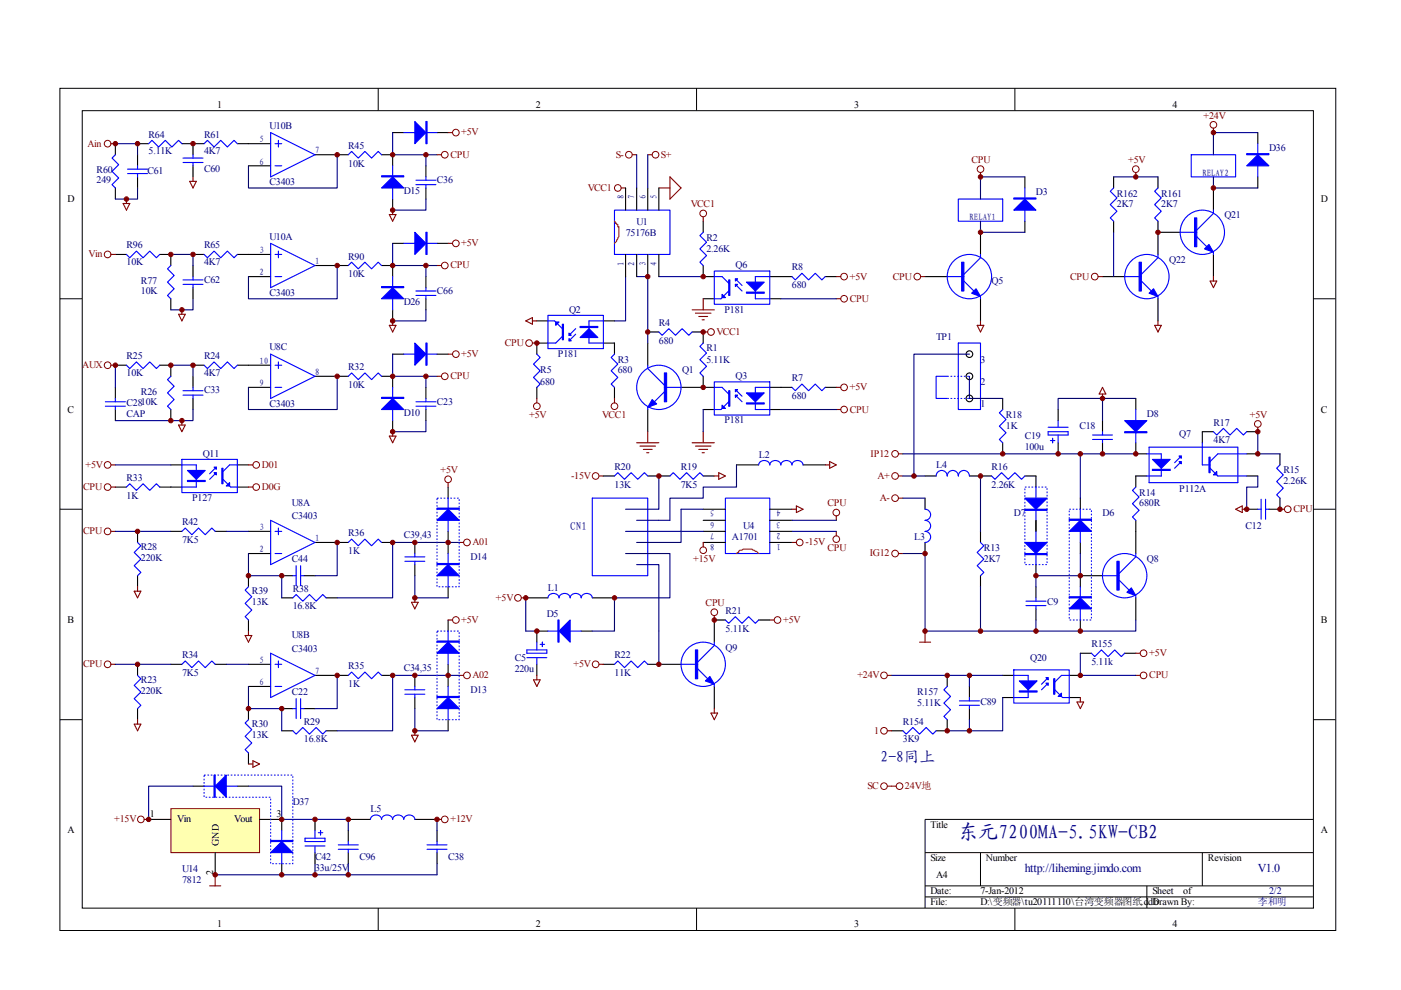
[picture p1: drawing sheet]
<svg xmlns="http://www.w3.org/2000/svg" width="297mm" height="210mm" viewBox="0 0 297 210" stroke-linecap="round" stroke-linejoin="round" font-family="sans-serif">
<g fill="none" stroke="#000" stroke-width=".21">
<path d="M12.7 18.7h270.5v178.6h-270.5zM80.2 18.7v4.7M147.7 18.7v4.7M215.2 18.7v4.7M17.4 23.5h261.1v169h-261.1zM12.7 63.3h4.7M278.4 63.3h4.7M12.7 108h4.7M278.4 108h4.7M12.7 152.6h4.7M278.4 152.6h4.7M278.4 173.7h-82.3v18.8"/>
<path d="M80.2 192.5v4.7M147.7 192.5v4.7M196.1 180.8h82.3M196.1 187.8h82.3M196.1 190.2h82.3M207.9 180.8v7M215.2 192.5v4.7M243.2 187.8v4.7M254.9 180.8v7"/>
</g>
<g fill="none" stroke="#000" stroke-width=".23">
<path d="M24.5 30.5v2.3M24.5 39.9v2.3M29.2 30.5h2.3M29.2 32.8v2.4M29.2 37.5v2.4M38.6 30.5h4.7M40.9 30.5v2.3M40.9 35.2v2.3M50.3 30.5h7.1M52.7 35.2h4.7M66.8 32.8h7M80.9 32.8h2.3v2.4"/>
<path d="M83.2 28.1h2.4M90.3 35.2v2.3M90.3 39.9v2.3M92.7 28.1h2.3M24.5 53.9h2.3M33.9 53.9h2.3v2.4M40.9 53.9h2.4M40.9 56.3v2.3M50.3 53.9h7.1M52.7 58.6h4.7M66.8 56.3h7M80.9 56.3h2.3v2.3"/>
<path d="M83.2 42.2v2.4M83.2 51.6h2.4M90.3 58.6v2.4M92.7 51.6h2.3M24.5 77.4h2.3M33.9 77.4h2.3v2.4M36.2 63.3v2.4M40.9 61v2.3M40.9 79.8v2.3M40.9 77.4h2.4M50.3 77.4h7.1M66.8 79.8h7"/>
<path d="M80.9 79.8h2.3v2.3M83.2 65.7v2.3M83.2 75.1h2.4M90.3 63.3v2.4M92.7 75.1h2.3M36.2 86.8v2.4M36.2 98.6h2.4M40.9 84.5v2.3M50.3 98.6h2.4M52.7 82.1h4.7M83.2 89.2v2.3M90.3 82.1v2.4"/>
<path d="M90.3 86.8v2.4M24.5 103.3h2.3M29.2 112.7v2.3M33.9 103.3h4.7M36.2 112.7h2.4M45.6 112.7h2.4M50.3 103.3h2.4M52.7 117.4h4.7M52.7 112.7h4.7M66.8 115h7M80.9 115h2.3M88 115v2.4"/>
<path d="M88 119.7v2.4M95 103.3v2.3M95 112.7v4.7M29.2 122.1v2.3M52.7 122.1v2.3M52.7 131.5v2.3M59.7 126.8h2.4M59.7 122.1h2.4M64.4 122.1h2.4M69.1 126.8h2.4M95 124.4v2.4M95 131.5v2.3"/>
<path d="M29.2 140.9v2.3M29.2 150.2v2.4M36.2 140.9h2.4M45.6 140.9h2.4M52.7 145.5h4.7M52.7 140.9h4.7M52.7 150.2v2.4M52.7 159.6v2.4M59.7 154.9h2.4M59.7 150.2h2.4M64.4 150.2h2.4M66.8 143.2h7"/>
<path d="M69.1 154.9h2.4M80.9 143.2h2.3M88 143.2v2.3M88 147.9v2.3M95 140.9v4.6M95 152.6v2.3"/>
</g>
<g fill="none" stroke="#00f" stroke-width=".23">
<path d="M24.5 32.8l-.7 .7 1.4 1.4-1.4 1.4 1.4 1.4-1.4 1.5 .7 .7M27 36.8h4.3M27 35.9h4.3M29.2 35.2v.7M29.2 36.8v.7M31.5 30.5l.7-.7 1.4 1.4 1.4-1.4 1.4 1.4 1.5-1.4 .7 .7M38.8 34.5h4.2M38.8 33.5h4.2M40.9 32.8v.7M40.9 34.5v.7M43.3 30.5l.7-.7 1.4 1.4 1.4-1.4 1.4 1.4 1.4-1.4 .7 .7M57.4 28.1l9.4 4.7-9.4 4.7z"/>
<path d="M58.3 35.2h1.4M58.3 30.5h1.4M59 29.8v1.4M73.8 32.8l.7-.7 1.5 1.4 1.4-1.4 1.4 1.4 1.4-1.4 .7 .7M83.2 35.2v7M85.6 28.1h7.1M88.2 39.2h4.2M88.2 38.2h4.2M90.3 37.5v.7M90.3 39.2v.7M26.8 53.9l.7 .8 1.4-1.5 1.4 1.5 1.4-1.5 1.5 1.5 .7-.8M36.2 56.3l-.7 .7 1.4 1.4-1.4 1.4 1.4 1.4-1.4 1.4 .7 .7"/>
<path d="M38.8 59.3h4.2M40.9 58.6v.7M43.3 53.9l.7 .8 1.4-1.5 1.4 1.5 1.4-1.5 1.4 1.5 .7-.8M57.4 51.6l9.4 4.7-9.4 4.7zM58.3 58.6h1.4M58.3 53.9h1.4M59 53.2v1.5M73.8 56.3l.7-.7 1.5 1.4 1.4-1.4 1.4 1.4 1.4-1.4 .7 .7M83.2 58.6v7.1M85.6 51.6h7.1M26.8 77.4l.7 .7 1.4-1.4 1.4 1.4 1.4-1.4 1.5 1.4 .7-.7M36.2 79.8l-.7 .7 1.4 1.4-1.4 1.4 1.4 1.4-1.4 1.4 .7 .7"/>
<path d="M38.8 60.3h4.2M40.9 60.3v.7M43.3 77.4l.7 .7 1.4-1.4 1.4 1.4 1.4-1.4 1.4 1.4 .7-.7M57.4 75.1l9.4 4.7-9.4 4.7zM58.3 77.4h1.4M59 76.7v1.4M73.8 79.8l.7-.7 1.5 1.4 1.4-1.4 1.4 1.4 1.4-1.4 .7 .7M85.6 75.1h7.1M88.2 62.6h4.2M88.2 61.7h4.2M90.3 61v.7M90.3 62.6v.7"/>
<path d="M38.6 97.4h11.7v7h-11.7zM38.6 98.6h3v4.7h-3M38.8 83.8h4.2M38.8 82.8h4.2M40.9 82.1v.7M40.9 83.8v.7M45.9 99l-1.5 1.4M50.3 98.6h-1.6l-1.4 1.4M58.3 82.1h1.4M83.2 82.1v7.1M88.2 86.1h4.2M88.2 85.2h4.2"/>
<path d="M90.3 84.5v.7M90.3 86.1v.7M26.8 103.3l.7-.7 1.4 1.4 1.4-1.4 1.4 1.4 1.5-1.4 .7 .7M29.2 115l.7 .7-1.4 1.4 1.4 1.4-1.4 1.4 1.4 1.5-.7 .7M38.6 112.7l.7-.7 1.4 1.4 1.4-1.4 1.4 1.4 1.4-1.4 .7 .7M45.9 100.2l-1.5 1.4M47.3 101.6l1.6 1.7h1.4M57.4 110.3l9.4 4.7-9.4 4.7zM58.3 117.4h1.4M58.3 112.7h1.4M59 112v1.4M62.8 119.9v4.3"/>
<path d="M63.7 119.9v4.3M73.8 115l.7-.7 1.5 1.4 1.4-1.4 1.4 1.4 1.4-1.4 .7 .7M85.8 118.1h4.3M85.8 119h4.3M88 117.4v.7M88 119v.7M95 105.6v7.1M95 117.4v7M52.7 124.4l-.7 .7 1.4 1.4-1.4 1.4 1.4 1.4-1.4 1.5 .7 .7M57.4 138.5l9.4 4.7-9.4 4.7zM62.1 126.8l.7-.7 1.4 1.4 1.4-1.4 1.4 1.4 1.4-1.4 .7 .7M62.1 122.1h.7"/>
<path d="M63.7 122.1h.7M95 133.8v7.1M29.2 143.2l.7 .7-1.4 1.4 1.4 1.4-1.4 1.4 1.4 1.4-.7 .7M38.6 140.9l.7-.8 1.4 1.5 1.4-1.5 1.4 1.5 1.4-1.5 .7 .8M52.7 152.6l-.7 .7 1.4 1.4-1.4 1.4 1.4 1.4-1.4 1.4 .7 .7M58.3 145.5h1.4M58.3 140.9h1.4M59 140.1v1.5M62.1 154.9l.7 .7 1.4-1.4 1.4 1.4 1.4-1.4 1.4 1.4 .7-.7M62.1 150.2h.7M62.8 148.1v4.3M63.7 148.1v4.3"/>
<path d="M63.7 150.2h.7M73.8 143.2l.7-.7 1.5 1.4 1.4-1.4 1.4 1.4 1.4-1.4 .7 .7M85.8 146.3h4.3M85.8 147.2h4.3M88 145.5v.8M88 147.2v.7M95 145.5v7.1"/>
</g>
<g fill="none" stroke="#000080" stroke-width=".23">
<path d="M24.5 30.5h4.7v2.3M29.2 39.9v2.3h-4.7M71.5 32.8v7.1h-18.8v-4.7M83.2 28.1v4.7h9.5M90.3 32.8v2.4M36.2 53.9h4.7v2.4M71.5 56.3v7h-18.8v-4.7M83.2 51.6v4.7h9.5M90.3 42.2v2.4h-7.1M90.3 56.3v2.3M36.2 77.4h4.7v2.4M40.9 63.3v2.4h-4.7"/>
<path d="M71.5 79.8v7h-18.8v-4.7M83.2 75.1v4.7h9.5M90.3 65.7v2.3h-7.1M90.3 79.8v2.3M24.5 98.6h11.7M40.9 86.8v2.4h-4.7M90.3 89.2v2.3h-7.1M24.5 112.7h11.7M48 112.7h4.7M52.7 117.4v4.7h7v4.7M71.5 115v7.1h-4.7M97.4 115h-14.2v11.8h-11.7"/>
<path d="M88 122.1v4.7h7M24.5 140.9h11.7M48 140.9h4.7M52.7 145.5v4.7h7v4.7M71.5 143.2v7h-4.7M88 150.2v4.7h7M97.4 143.2h-14.2v11.7h-11.7"/>
</g>
<g fill="none" stroke="#800000" stroke-width=".21">
<circle cx="22.8" cy="30.5" r=".7"/>
<circle cx="94.3" cy="32.8" r=".71"/>
<circle cx="96.7" cy="28.1" r=".7"/>
<circle cx="22.8" cy="53.9" r=".7"/>
<circle cx="94.3" cy="56.3" r=".71"/>
<circle cx="96.7" cy="51.6" r=".71"/>
<circle cx="22.8" cy="77.4" r=".7"/>
<circle cx="94.3" cy="79.8" r=".71"/>
<circle cx="96.7" cy="75.1" r=".7"/>
<circle cx="22.8" cy="98.6" r=".71"/>
<circle cx="54.3" cy="98.6" r=".71"/>
<circle cx="22.8" cy="112.7" r=".71"/>
<circle cx="22.8" cy="103.3" r=".7"/>
<circle cx="54.3" cy="103.3" r=".7"/>
<circle cx="95" cy="101.6" r=".71"/>
<circle cx="99" cy="115" r=".71"/>
<circle cx="96.7" cy="131.5" r=".7"/>
<circle cx="22.8" cy="140.8" r=".71"/>
<circle cx="99" cy="143.2" r=".71"/>
</g>
<g fill="none" stroke="#800000" stroke-width=".23">
<path d="M23.5 30.5h1M40.2 38.4h1.4l-.7 1.5zM40.9 37.5v.9M92.7 32.8h.9M95 28.1h.9M23.5 53.9h1M26.1 43.1h1.4l-.7 1.5zM26.8 42.2v.9M82.5 45.5h1.5l-.8 1.4zM83.2 44.6v.9M92.7 56.3h.9M95 51.6h.9"/>
<path d="M23.5 77.4h1M37.9 66.6h1.4l-.7 1.4zM38.6 65.7v.9M82.5 69h1.5l-.8 1.4zM83.2 68v1M92.7 79.8h.9M95 75.1h.9M23.5 98.6h1M37.9 90.1h1.4l-.7 1.4zM38.6 89.2v.9M52.7 98.6h.9M82.5 92.5h1.5l-.8 1.4z"/>
<path d="M83.2 91.5v1M23.5 103.3h1M23.5 112.7h1M52.7 103.3h.9M95 102.3v1M97.4 115h.9M28.5 125.3h1.4l-.7 1.5zM29.2 124.4v.9M52 134.7h1.4l-.7 1.5zM52.7 133.8v.9M87.2 127.7h1.5l-.7 1.4zM88 126.8v.9"/>
<path d="M95 131.5h.9M23.5 140.9h1M28.5 153.5h1.4l-.7 1.4zM29.2 152.6v.9M87.2 155.9h1.5l-.7 1.4zM88 154.9v1M97.4 143.2h.9M52.7 162h.9M53.6 161.3l1.4 .7-1.4 .7z"/>
</g>
<g fill="#800000" stroke="#800000" stroke-width=".21">
<circle cx="24.5" cy="30.5" r=".47"/>
<circle cx="29.2" cy="30.5" r=".47"/>
<circle cx="36.2" cy="53.9" r=".47"/>
<circle cx="40.9" cy="53.9" r=".47"/>
<circle cx="83.2" cy="32.8" r=".47"/>
<circle cx="83.2" cy="56.3" r=".47"/>
<circle cx="90.3" cy="56.3" r=".47"/>
<circle cx="90.3" cy="32.8" r=".47"/>
<circle cx="40.9" cy="30.5" r=".47"/>
<circle cx="71.5" cy="32.8" r=".47"/>
<circle cx="71.5" cy="56.3" r=".47"/>
<circle cx="36.2" cy="77.4" r=".47"/>
<circle cx="40.9" cy="77.4" r=".47"/>
<circle cx="83.2" cy="79.8" r=".47"/>
<circle cx="90.3" cy="79.8" r=".47"/>
<circle cx="71.5" cy="79.8" r=".47"/>
<circle cx="29.2" cy="112.7" r=".47"/>
<circle cx="52.7" cy="122.1" r=".47"/>
<circle cx="59.7" cy="122.1" r=".47"/>
<circle cx="59.7" cy="150.2" r=".47"/>
<circle cx="52.7" cy="150.2" r=".47"/>
<circle cx="29.2" cy="140.8" r=".47"/>
<circle cx="71.5" cy="115" r=".47"/>
<circle cx="71.5" cy="143.2" r=".47"/>
<circle cx="83.2" cy="115" r=".47"/>
<circle cx="88" cy="115" r=".47"/>
<circle cx="83.2" cy="143.2" r=".47"/>
<circle cx="88" cy="143.2" r=".47"/>
<circle cx="95" cy="115" r=".47"/>
<circle cx="95" cy="143.2" r=".47"/>
</g>
<g fill="#00f" stroke="#00f" stroke-width=".23">
<path d="M88 25.8l2.3 2.3-2.3 2.4z"/>
<path d="M83.2 37.5l2.4 2.4h-4.7z"/>
<path d="M83.2 61l2.4 2.3h-4.7z"/>
<path d="M88 49.3l2.3 2.3-2.3 2.3z"/>
<path d="M83.2 84.5l2.4 2.3h-4.7z"/>
<path d="M88 72.7l2.3 2.4-2.3 2.3z"/>
<path d="M39.7 99.7h3.8l-1.9 1.9z"/>
<path d="M45.4 99h.5v.5z"/>
<path d="M45.4 100.2h.5v.5z"/>
<path d="M48.7 102.3v.7h-.7z"/>
<path d="M92.7 110.3l2.3-2.3 2.4 2.3z"/>
<path d="M92.7 122.1l2.3-2.4 2.4 2.4z"/>
<path d="M92.7 138.5l2.3-2.3 2.4 2.3z"/>
<path d="M95 147.9l2.4 2.3h-4.7z"/>
<path d="M90.3 25.8h.2v4.7h-.2z" fill-rule="evenodd"/>
<path d="M80.9 37.3h4.7v.2h-4.7z" fill-rule="evenodd"/>
<path d="M80.9 60.8h4.7v.2h-4.7z" fill-rule="evenodd"/>
<path d="M90.3 49.3h.2v4.6h-.2z" fill-rule="evenodd"/>
<path d="M80.9 84.2h4.7v.3h-4.7z" fill-rule="evenodd"/>
<path d="M90.3 72.7h.2v4.7h-.2z" fill-rule="evenodd"/>
<path d="M39.7 101.9h3.8v.2h-3.8z" fill-rule="evenodd"/>
<path d="M47 99.3h.3v3.3h-.3z" fill-rule="evenodd"/>
<path d="M92.7 107.7h4.7v.3h-4.7z" fill-rule="evenodd"/>
<path d="M92.7 119.5h4.7v.2h-4.7z" fill-rule="evenodd"/>
<path d="M92.7 135.9h4.7v.3h-4.7z" fill-rule="evenodd"/>
<path d="M92.7 147.7h4.7v.2h-4.7z" fill-rule="evenodd"/>
</g>
<path d="M92.7 105.6h4.7v18.8h-4.7v-18.8M92.7 133.8h4.7v18.8h-4.7v-18.8" fill="none" stroke="#00f" stroke-width=".21" stroke-dasharray=".4 .4 .4 .4 .4 .4 .4 .4" stroke-linecap="butt"/>
<path d="M36.3 171.5h18.7v9.3h-18.7z" fill="#ffffb0"/>
<g fill="none" stroke="#800000" stroke-width=".21">
<path d="M36.2 171.5h18.8v9.3h-18.8z"/>
<circle cx="131" cy="39.9" r=".71"/>
<circle cx="133.3" cy="32.8" r=".71"/>
<circle cx="139" cy="32.8" r=".71"/>
<circle cx="207.9" cy="35.9" r=".71"/>
<circle cx="240.8" cy="35.9" r=".71"/>
<circle cx="257.3" cy="26.5" r=".7"/>
<circle cx="149.1" cy="45.3" r=".71"/>
<circle cx="179" cy="58.6" r=".71"/>
<circle cx="194.5" cy="58.6" r=".71"/>
<circle cx="232.1" cy="58.6" r=".71"/>
<circle cx="112.2" cy="72.7" r=".71"/>
<circle cx="150.7" cy="70.4" r=".71"/>
<circle cx="179" cy="63.3" r=".71"/>
<circle cx="113.8" cy="86.1" r=".71"/>
<circle cx="130.3" cy="86.1" r=".7"/>
<circle cx="179" cy="82.1" r=".71"/>
<circle cx="179" cy="86.8" r=".71"/>
<circle cx="189.8" cy="96.2" r=".71"/>
<circle cx="266.7" cy="89.9" r=".71"/>
<circle cx="126.3" cy="100.9" r=".71"/>
<circle cx="149.1" cy="116.7" r=".71"/>
<circle cx="169.6" cy="115" r=".71"/>
<circle cx="177.3" cy="108.7" r=".7"/>
<circle cx="177.3" cy="114.3" r=".7"/>
<circle cx="189.8" cy="100.9" r=".71"/>
<circle cx="189.8" cy="105.6" r=".71"/>
<circle cx="189.8" cy="117.4" r=".71"/>
<circle cx="273" cy="108" r=".71"/>
<circle cx="109.8" cy="126.8" r=".71"/>
<circle cx="151.4" cy="129.8" r=".71"/>
<circle cx="164.9" cy="131.5" r=".7"/>
<circle cx="242.5" cy="138.5" r=".7"/>
<circle cx="126.3" cy="140.8" r=".71"/>
<circle cx="187.4" cy="143.2" r=".71"/>
<circle cx="187.4" cy="154.9" r=".7"/>
<circle cx="242.5" cy="143.2" r=".71"/>
<circle cx="29.9" cy="173.7" r=".71"/>
<circle cx="94.3" cy="173.7" r=".71"/>
<circle cx="187.4" cy="166.7" r=".7"/>
<circle cx="190.7" cy="166.7" r=".71"/>
</g>
<g fill="none" stroke="#000" stroke-width=".23">
<path d="M132.6 39.9v4.7M135 39.9v4.7M137.3 39.9v4.7M139.7 39.9v4.7M217.3 37.5v2.4M236.1 37.5v2.4M245.5 37.5v2.4M257.3 39.9v4.7M266.7 28.1v2.4M266.7 37.5v2.4M132.6 53.9v4.7M135 53.9v4.7"/>
<path d="M137.3 53.9v4.7M139.7 53.9v4.7M149.1 56.3v2.3h2.3M149.1 46.9v2.4M163.2 58.6h4.7M175 58.6h2.3M196.1 58.6h4.7M207.9 49.3v4.6M217.3 46.9v2.4M233.8 58.6h4.7M236.1 46.9v2.4M245.5 46.9v7"/>
<path d="M245.5 49.3h4.7M257.3 53.9v4.7M113.8 68h2.4M116.2 72.7h-2.4v2.4M127.9 72.7h2.4v2.4M127.9 68h2.4M137.3 72.7v4.7M137.3 70.4h2.4M146.7 70.4h2.4v2.3M149.1 63.3h2.3M149.1 79.8v2.3M163.2 63.3h2.4"/>
<path d="M207.9 63.3v4.7M245.5 63.3v4.7M24.5 82.1v2.4M24.5 86.8v2.4M113.8 82.1v2.4M130.3 82.1v2.4M137.3 86.8v4.7M144.4 82.1h7M149.1 86.8h2.3M156.2 98.6h4.7M163.2 82.1h4.7M163.2 86.8h2.4"/>
<path d="M170.3 98.6h4.7M175 82.1h2.3M212.6 84.5v2.3M212.6 93.9v2.3M224.3 86.8v2.4M224.3 93.9v2.3M233.8 89.2v2.3M233.8 93.9v2.3M240.8 93.9v2.3h2.4M240.8 84.5v2.3M257.3 91.5h-2.4v2.4M264.3 96.2h2.4"/>
<path d="M264.3 91.5h2.4M271.4 96.2v2.4M127.9 100.9h2.4M137.3 100.9h4.7M149.1 115h4.7M149.1 112.7h4.7M149.1 110.3h4.7M149.1 108h4.7M149.1 100.9h2.3M163.2 115h4.7M163.2 112.7h4.7M163.2 110.3h4.7"/>
<path d="M163.2 108h4.7M196.1 100.9h2.4M196.1 105.6v2.4M196.1 115v2.4M205.5 100.9h4.7M207.9 112.7v2.3M217.3 100.9h2.3v2.4M219.6 110.3v2.4M219.6 119.7v2.4M229 105.6v2.4M229 115v2.4M240.8 110.3v7.1"/>
<path d="M243.2 100.9h-2.4v2.4M264.3 108h2.4M264.3 100.9h2.4M271.4 105.6v2.4h-2.4M111.5 126.8h4.7M116.2 133.8h-2.4v2.4M123.2 133.8h2.4M125.6 126.8h4.7M153.8 131.5h-2.4v4.7M160.9 131.5h2.3M207.9 122.1v2.3M219.6 124.4v2.4"/>
<path d="M219.6 129.1v2.4M229 131.5v2.3M229 138.5h2.4M233.8 122.1h-4.8v2.3M238.5 138.5h2.3M240.8 126.8v4.7M113.8 140.9v2.3M127.9 140.9h2.4M137.3 140.9h7.1M151.4 145.5v4.7M189.1 154.9h2.3M200.8 143.2v2.3"/>
<path d="M200.8 152.6v2.3h-2.3M205.5 145.5v2.4M205.5 150.2v2.4M212.6 143.2h2.3M212.6 147.9h2.3M226.7 143.2h2.3M226.7 147.9h2.3M31.5 173.7h4.7M40.9 166.7h2.4M50.3 166.7h2.4M55 173.7h4.7v2.4M66.8 173.7v2.4"/>
<path d="M73.8 173.7h4.7M73.8 176.1v2.3M88 173.7h4.7M92.7 176.1v2.3M45.6 180.8v4.7M59.7 183.1v2.4M66.8 180.8v2.3M73.8 180.8v2.3M92.7 180.8v2.3"/>
<circle cx="205.5" cy="79.8" r=".71"/>
<circle cx="205.5" cy="75.1" r=".7"/>
<circle cx="205.5" cy="84.5" r=".7"/>
</g>
<g fill="none" stroke="#800000" stroke-width=".23">
<path d="M131.7 39.9h.9M134 32.8h1M137.3 32.8h1M139.7 39.9h2.3M142 37.5l2.4 2.4-2.4 2.3zM207.9 36.6v.9M240.8 36.6v.9M257.3 27.2v.9M149.1 46v.9M177.3 58.6h1M195.2 58.6h.9M232.8 58.6h1"/>
<path d="M256.6 59.6h1.4l-.7 1.4zM257.3 58.6v1M111.5 68l1.4-.7v1.4zM112.9 68h.9M112.9 72.7h.9M146.7 65.7h4.7M147.4 66.4h3.3M148.2 67.1h1.8M148.9 67.8h.4M149.1 63.3v2.4M149.1 70.4h.9M177.3 63.3h1"/>
<path d="M207.2 69h1.4l-.7 1.4zM207.9 68v1M244.8 69h1.4l-.7 1.4zM245.5 68v1M113.8 84.5v.9M130.3 84.5v.9M135 93.9h4.7M135.7 94.6h3.3M136.4 95.3h1.9M137.1 96h.5M137.3 91.5v2.4M146.7 93.9h4.7"/>
<path d="M147.4 94.6h3.3M148.2 95.3h1.8M148.9 96h.4M149.1 91.5v2.4M175 98.6h.9M175.9 97.9l1.4 .7-1.4 .7zM177.3 82.1h1M177.3 86.8h1M190.5 96.2h.9M233.8 82.1l.7 1.4h-1.5zM233.8 83.5v1M266.7 90.6v.9"/>
<path d="M127 100.9h.9M149.1 115v1M151.4 100.9h1M152.4 100.2l1.4 .7-1.4 .7zM167.9 108h.9M167.9 115h.9M168.8 107.3l1.5 .7-1.5 .7zM177.3 109.4v.9M177.3 112.7v.9M190.5 100.9h.9M190.5 105.6h.9M190.5 117.4h.9"/>
<path d="M262 108l1.4-.7v1.4zM263.4 108h.9M271.4 108h.9M110.5 126.8h1M151.4 130.5v1M163.2 131.5h.9M195 136.2h2.3M196.1 133.8v2.4M240.8 138.5h.9M113.1 144.1h1.4l-.7 1.4zM113.8 143.2v.9M127 140.9h.9"/>
<path d="M150.7 151.2h1.5l-.8 1.4zM151.4 150.2v1M188.1 143.2h1M188.1 154.9h1M228.3 148.8h1.5l-.8 1.4zM229 147.9v.9M240.8 143.2h.9M30.6 173.7h.9M92.7 173.7h.9M188.1 166.7h1.9M44.4 187.8h2.4M45.6 185.5v2.3"/>
</g>
<g fill="none" stroke="#00f" stroke-width=".23">
<path d="M217.3 39.9v7M236.1 39.9l-.7 .7 1.4 1.4-1.4 1.4 1.4 1.4-1.4 1.4 .7 .7M245.5 39.9l-.7 .7 1.4 1.4-1.4 1.4 1.4 1.4-1.4 1.4 .7 .7M252.6 32.8h9.4v4.7h-9.4zM266.7 30.5v7M130.3 44.6h11.7v9.3h-11.7zM149.1 49.3l-.7 .7 1.4 1.4-1.4 1.4 1.4 1.4-1.4 1.4 .7 .7M151.4 57.5h11.8v7h-11.8zM151.4 58.6h1.7l1.4 1.5M155.9 59.1l1.4 1.4M163.2 58.6h-3.1v4.7h3.1M167.9 58.6l.7 .7 1.4-1.4 1.4 1.4 1.4-1.4 1.5 1.4 .7-.7"/>
<path d="M200.8 58.6h3.6M203.2 42.2h9.4v4.7h-9.4zM204.4 59.6l2.1 2.1M207.9 53.9v.8l-3.5 3.5M238.5 58.6h3.5M242 59.6l2.1 2.1M245.5 53.9v.8l-3.5 3.5M250.2 49.3h3.5M253.7 50.2l2.2 2.1M257.3 44.6v.7l-3.6 3.5M257.3 53.5v.4M113.8 75.1l.7 .7-1.4 1.4 1.4 1.4-1.4 1.4 1.4 1.4-.7 .7"/>
<path d="M116.2 66.9h11.7v7h-11.7zM116.2 68h1.4l1.6 1.7M119.2 71.3l-1.4 1.4h-1.6M122.1 69.7l-1.5 1.4M122.1 70.9l-1.5 1.4M127.9 68h-3v4.7h3M130.3 75.1l-.7 .7 1.4 1.4-1.4 1.4 1.4 1.4-1.4 1.4 .7 .7M137.3 77.4v.7l3.6 3.6M139.7 70.4l.7 .7 1.4-1.4 1.4 1.4 1.4-1.4 1.4 1.4 .7-.7M149.1 72.7l-.7 .7 1.4 1.5-1.4 1.4 1.4 1.4-1.4 1.4 .7 .7M154.5 61.7l-1.6 1.6h-1.5M155.9 60.3l1.4 1.4"/>
<path d="M200.8 79.8h-2.3v4.7h2.3M203.2 72.7h4.7v14.1h-4.7zM207.9 62.9v.4M245.5 62.9v.4M22.3 85.2h4.3M22.3 86.1h4.3M24.5 84.5v.7M24.5 86.1v.7M137.3 86.4v.4M140.9 82.1h3.5M140.9 83.1l-2.2 2.1M151.4 81h11.8v7h-11.8z"/>
<path d="M151.4 82.1h1.7l1.4 1.4M154.5 85.2l-1.6 1.6h-1.5M155.9 83.8l1.4 1.4M155.9 82.6l1.4 1.4M160.9 98.6a1.21 1.21 0 0 1 1.1-1 1.21 1.21 0 0 1 1.2 1 1.2 1.2 0 0 1 1.2-1 1.2 1.2 0 0 1 1.2 1 1.21 1.21 0 0 1 1.1-1 1.21 1.21 0 0 1 1.2 1 1.2 1.2 0 0 1 1.2-1 1.2 1.2 0 0 1 1.2 1M163.2 82.1h-3.1v4.7h3.1M167.9 82.1l.7 .7 1.4-1.4 1.4 1.4 1.4-1.4 1.5 1.4 .7-.7M212.6 86.8l-.7 .7 1.4 1.4-1.4 1.5 1.4 1.4-1.4 1.4 .7 .7M222.2 91.5h4.3v.7h-4.3zM222.2 90.6h4.3M222.7 93.4h.9M223.2 92.9v1"/>
<path d="M224.3 89.2v1.4M224.3 92.2v1.7M231.6 93.2h4.3M231.6 92.2h4.3M233.8 91.5v.7M233.8 93.2v.7M240.8 86.8v7.1M243.2 96.2h3v4.7h-3M243.6 94.8h18.8v7.5h-18.8zM250.4 97.9l-1.4 1.4M250.4 96.7l-1.4 1.4M254.9 93.9v4.7h1.7"/>
<path d="M256.6 99.3l.9 .9M257.3 91.5l.7 .7 1.4-1.4 1.4 1.4 1.4-1.4 1.4 1.4 .7-.7M264.3 96.2h-6.1l-1.6 1.7M271.4 98.6l-.7 .7 1.4 1.4-1.4 1.4 1.4 1.4-1.4 1.4 .7 .7M125.6 105.6h11.7v16.5h-11.7zM130.3 100.9l.7-.7 1.4 1.4 1.4-1.4 1.4 1.4 1.4-1.4 .7 .7M142 100.9l.7-.7 1.5 1.4 1.4-1.4 1.4 1.4 1.4-1.4 .7 .7M153.8 105.6h9.4v11.8h-9.4zM196.1 108a1.17 1.17 0 0 1 1.2 1.1 1.17 1.17 0 0 1-1.2 1.2 1.17 1.17 0 0 1 1.2 1.2 1.17 1.17 0 0 1-1.2 1.2 1.17 1.17 0 0 1 1.2 1.1 1.17 1.17 0 0 1-1.2 1.2M198.5 100.9a1.17 1.17 0 0 1 1.2-1.2 1.17 1.17 0 0 1 1.1 1.2 1.18 1.18 0 0 1 1.2-1.2 1.18 1.18 0 0 1 1.2 1.2 1.17 1.17 0 0 1 1.2-1.2 1.17 1.17 0 0 1 1.1 1.2M207.9 115l.7 .7-1.4 1.4 1.4 1.4-1.4 1.4 1.4 1.5-.7 .7M210.2 100.9l.7 .7 1.5-1.4 1.4 1.4 1.4-1.4 1.4 1.4 .7-.7"/>
<path d="M219.6 103.3v7M219.6 112.7v7M229 108v7M240.8 117.4v.7l-3.5 3.5M240.8 103.3l-.7 .7 1.4 1.4-1.4 1.4 1.4 1.4-1.4 1.4 .7 .7M258 100.7l.2 .2h6.1M266.7 108h.7M267.4 105.9v4.2M268.3 108h.7M268.3 105.9v4.2M111.7 137.8h4.2v.7h-4.2zM111.7 139.4h4.2"/>
<path d="M113.8 136.2v1.6M113.8 139.4v1.5M114.5 136.6h1M115 136.2v.9M116.2 126.8a1.21 1.21 0 0 1 1.1-1 1.21 1.21 0 0 1 1.2 1 1.21 1.21 0 0 1 1.2-1 1.21 1.21 0 0 1 1.2 1 1.2 1.2 0 0 1 1.2-1 1.2 1.2 0 0 1 1.1 1 1.21 1.21 0 0 1 1.2-1 1.21 1.21 0 0 1 1.2 1M116.2 133.8h7M151.4 136.2v.7l-3.5 3.5M153.8 131.5l.7 .7 1.4-1.4 1.4 1.4 1.4-1.4 1.4 1.4 .8-.7M217.5 128.4h4.3M217.5 127.5h4.3M219.6 126.8v.7M219.6 128.4v.7"/>
<path d="M229 124.4v7.1M231.4 138.5l.7 .7 1.4-1.4 1.4 1.4 1.4-1.4 1.4 1.4 .8-.7M233.8 122.1h3.5M237.3 123l2.1 2.1M240.8 126.3v.5M130.3 140.9l.7-.8 1.4 1.5 1.4-1.5 1.4 1.5 1.4-1.5 .7 .8M144.4 140.9h3.5M147.9 141.8l2.1 2.1M151.4 145.1v.4M191.4 154.9l.7 .7 1.4-1.4 1.5 1.4 1.4-1.4 1.4 1.4 .7-.7M200.8 145.5l-.7 .8 1.4 1.4-1.4 1.4 1.4 1.4-1.4 1.4 .7 .7M203.4 148.6h4.3"/>
<path d="M203.4 149.5h4.3M205.5 147.9v.7M205.5 149.5v.7M214.9 142h11.8v7.1h-11.8zM214.9 143.2h3.1v4.7h-3.1M222.2 144.8l-1.4 1.5M222.2 143.7l-1.4 1.4M223.6 146.3l1.7 1.6h1.4M226.7 143.2h-1.6l-1.5 1.4M43.3 166.7h7M59.7 176.1v7M64.7 177.7h4.2v.7h-4.2z"/>
<path d="M64.7 179.4h4.2M66.8 176.1v1.6M66.8 179.4v1.4M67.5 176.5h.9M68 176.1v.9M71.7 179.1h4.3M73.8 178.4v.7M78.5 173.7a1.21 1.21 0 0 1 1.2-.9 1.21 1.21 0 0 1 1.2 .9 1.2 1.2 0 0 1 1.2-.9 1.2 1.2 0 0 1 1.1 .9 1.21 1.21 0 0 1 1.2-.9 1.21 1.21 0 0 1 1.2 .9 1.21 1.21 0 0 1 1.2-.9 1.21 1.21 0 0 1 1.2 .9M90.5 179.1h4.3M92.7 178.4v.7M71.7 180.1h4.3M73.8 180.1v.7"/>
<path d="M90.5 180.1h4.3M92.7 180.1v.7"/>
<circle cx="205.5" cy="58.6" r="4.7"/>
<circle cx="243.2" cy="58.6" r="4.7"/>
<circle cx="254.9" cy="49.2" r="4.7"/>
<circle cx="139.7" cy="82.1" r="4.7"/>
<circle cx="238.5" cy="122.1" r="4.7"/>
<circle cx="149.1" cy="140.8" r="4.7"/>
</g>
<g fill="#00f" stroke="#00f" stroke-width=".23">
<path d="M57.4 180.8l2.3-2.4 2.4 2.4z"/>
<path d="M45.6 166.7l2.4-2.4v4.7z"/>
<path d="M158.3 59.8h3.7l-1.9 1.9z"/>
<path d="M155.9 59.1h.5l-.5 .5z"/>
<path d="M155.9 60.3h.5l-.5 .5z"/>
<path d="M153.1 62.4l.7 .7h-.7z"/>
<path d="M158.3 83.3h3.7l-1.9 1.9z"/>
<path d="M155.9 82.6h.5l-.5 .5z"/>
<path d="M155.9 83.8h.5l-.5 .4z"/>
<path d="M153.1 85.9l.7 .7h-.7z"/>
<path d="M123 71.6l1.9-1.9 1.9 1.9z"/>
<path d="M120.6 71.8l.5 .5h-.5z"/>
<path d="M120.6 70.6l.5 .5h-.5z"/>
<path d="M117.8 68.3h.7l-.7 .7z"/>
<path d="M138.3 84.7l.9 1-1.9 .7z"/>
<path d="M118.5 133.8l2.4-2.3v4.7z"/>
<path d="M149.6 144.4l.9-1 .9 1.7z"/>
<path d="M206.9 61.2l1 1.7-1.9-.7z"/>
<path d="M243.6 62.2l1-1 .9 1.7z"/>
<path d="M255.4 52.8l.9-1 1 1.7z"/>
<path d="M214.9 44.6l2.4-2.4 2.3 2.4z"/>
<path d="M264.3 35.2l2.4-2.4 2.3 2.4z"/>
<path d="M244.3 97.4h3.8l-1.9 1.9z"/>
<path d="M250 96.7h.4v.5z"/>
<path d="M250 97.9h.4v.4z"/>
<path d="M257.3 100.7l.7-.7v.7z"/>
<path d="M239.9 124.6l.9 1.7-1.9-.7z"/>
<path d="M217.3 105.6h4.7l-2.4 2.4z"/>
<path d="M217.3 115h4.7l-2.4 2.4z"/>
<path d="M226.7 112.7l2.3-2.4 2.4 2.4z"/>
<path d="M226.7 129.1l2.3-2.3 2.4 2.3z"/>
<path d="M238.5 89.2h4.7l-2.4 2.3z"/>
<path d="M216.1 144.4h3.8l-1.9 1.9z"/>
<path d="M221.8 143.7h.4v.4z"/>
<path d="M221.8 144.8h.4v.5z"/>
<path d="M224.3 147.7l.8-.7v.7z"/>
<path d="M57.4 178.2h4.7v.2h-4.7z" fill-rule="evenodd"/>
<path d="M45.4 164.3h.2v4.7h-.2z" fill-rule="evenodd"/>
<path d="M158.3 61.9h3.7v.3h-3.7z" fill-rule="evenodd"/>
<path d="M154.5 59.3h.2v3.3h-.2z" fill-rule="evenodd"/>
<path d="M158.3 85.4h3.7v.3h-3.7z" fill-rule="evenodd"/>
<path d="M154.5 82.8h.2v3.3h-.2z" fill-rule="evenodd"/>
<path d="M123 69.2h3.8v.3h-3.8z" fill-rule="evenodd"/>
<path d="M119.2 68.7h.3v3.3h-.3z" fill-rule="evenodd"/>
<path d="M140.9 79.1h.4v6.1h-.4z" fill-rule="evenodd"/>
<path d="M118.3 131.5h.2v4.7h-.2z" fill-rule="evenodd"/>
<path d="M147.4 137.8h.5v6.1h-.5z" fill-rule="evenodd"/>
<path d="M203.9 55.6h.5v6.1h-.5z" fill-rule="evenodd"/>
<path d="M241.5 55.6h.5v6.1h-.5z" fill-rule="evenodd"/>
<path d="M253.3 46.2h.4v6.1h-.4z" fill-rule="evenodd"/>
<path d="M214.9 42h4.7v.2h-4.7z" fill-rule="evenodd"/>
<path d="M264.3 32.6h4.7v.2h-4.7z" fill-rule="evenodd"/>
<path d="M244.3 99.5h3.8v.2h-3.8z" fill-rule="evenodd"/>
<path d="M256.3 96.9h.3v3.3h-.3z" fill-rule="evenodd"/>
<path d="M236.8 119h.5v6.1h-.5z" fill-rule="evenodd"/>
<path d="M217.3 108h4.7v.2h-4.7z" fill-rule="evenodd"/>
<path d="M217.3 117.4h4.7v.2h-4.7z" fill-rule="evenodd"/>
<path d="M226.7 110.1h4.7v.2h-4.7z" fill-rule="evenodd"/>
<path d="M226.7 126.5h4.7v.3h-4.7z" fill-rule="evenodd"/>
<path d="M238.5 91.5h4.7v.3h-4.7z" fill-rule="evenodd"/>
<path d="M216.1 146.5h3.8v.2h-3.8z" fill-rule="evenodd"/>
<path d="M223.4 143.9h.2v3.3h-.2z" fill-rule="evenodd"/>
</g>
<g fill="none" stroke="#000080" stroke-width=".23">
<path d="M135 32.8v7.1M137.3 32.8v7.1M217.3 37.5h-9.4v4.7M236.1 37.5h9.4M257.3 37.5v2.4h9.4M266.7 28.1h-9.4v4.7M132.6 58.6v9.4h-2.3M135 58.6h2.3v14.1M139.7 58.6h9.4M207.9 46.9v2.4h9.4M236.1 49.3v9.3M24.5 77.4v4.7"/>
<path d="M165.6 63.3h11.7M205.5 75.1h-11.7v25.8M205.5 79.8v4.7h7.1M24.5 89.2h11.7M149.1 86.8v4.7M156.2 98.6v4.7h-7.1v2.3h-7.1v4.7h-7M165.6 86.8h11.7M191.4 96.2h49.4M229 96.2v9.4M233.8 84.5v4.7M240.8 84.5h-16.5v2.3M266.7 91.5v4.7h4.7"/>
<path d="M132.6 117.4h9.4v9.4h-11.7v7h-4.7M132.6 112.7h16.5M135 119.7h4.7v21.2M139.7 100.9v7.1h-7.1M149.1 108h-4.7v7h-9.4M167.9 110.3h9.4M167.9 112.7h9.4M191.4 117.4h4.7v16.4h44.7v-2.3M191.4 105.6h4.7M191.4 100.9h4.7M207.9 100.9v11.8M229 117.4v4.7h-9.4v2.3"/>
<path d="M266.7 100.9v2.4h-2.4v4.7M111.5 126.8v7h2.3M207.9 124.4v9.4M219.6 131.5v2.3M229 138.5v4.7h11.8M189.1 143.2h16.4M205.5 152.6v2.3M212.6 143.2h-7.1v2.3M212.6 147.9v7h-11.8M40.9 166.7h-9.4v7M52.7 166.7h7v7h14.1v2.4M92.7 173.7v2.4"/>
<path d="M66.8 183.1v2.4M73.8 183.1v2.4M92.7 183.1v2.4h-47.1"/>
</g>
<g fill="#800000" stroke="#800000" stroke-width=".21">
<circle cx="31.5" cy="173.7" r=".47"/>
<circle cx="137.3" cy="58.6" r=".47"/>
<circle cx="137.3" cy="70.4" r=".47"/>
<circle cx="139.7" cy="100.9" r=".47"/>
<circle cx="113.8" cy="133.8" r=".47"/>
<circle cx="151.4" cy="131.5" r=".47"/>
<circle cx="139.7" cy="140.8" r=".47"/>
<circle cx="207.9" cy="37.5" r=".47"/>
<circle cx="207.9" cy="49.2" r=".47"/>
<circle cx="257.3" cy="28.1" r=".47"/>
<circle cx="240.8" cy="37.5" r=".47"/>
<circle cx="245.5" cy="49.3" r=".47"/>
<circle cx="257.3" cy="39.9" r=".47"/>
<circle cx="196.1" cy="117.4" r=".47"/>
<circle cx="196.1" cy="133.8" r=".47"/>
<circle cx="229" cy="133.8" r=".47"/>
<circle cx="219.6" cy="122.1" r=".47"/>
<circle cx="219.6" cy="133.8" r=".47"/>
<circle cx="207.9" cy="133.8" r=".47"/>
<circle cx="229.1" cy="96.2" r=".47"/>
<circle cx="212.6" cy="96.2" r=".47"/>
<circle cx="193.8" cy="100.9" r=".47"/>
<circle cx="207.9" cy="100.9" r=".47"/>
<circle cx="224.3" cy="96.2" r=".47"/>
<circle cx="233.8" cy="96.2" r=".47"/>
<circle cx="229" cy="122.1" r=".47"/>
<circle cx="240.8" cy="96.2" r=".47"/>
<circle cx="266.7" cy="91.5" r=".47"/>
<circle cx="266.7" cy="96.2" r=".47"/>
<circle cx="113.8" cy="72.7" r=".47"/>
<circle cx="149.1" cy="82.1" r=".47"/>
<circle cx="149.1" cy="58.6" r=".47"/>
<circle cx="205.5" cy="143.2" r=".47"/>
<circle cx="205.5" cy="154.9" r=".47"/>
<circle cx="200.8" cy="154.9" r=".47"/>
<circle cx="200.8" cy="143.2" r=".47"/>
<circle cx="229.1" cy="143.2" r=".47"/>
<circle cx="26.8" cy="42.2" r=".47"/>
<circle cx="38.6" cy="65.7" r=".47"/>
<circle cx="38.6" cy="89.2" r=".47"/>
<circle cx="83.2" cy="68" r=".47"/>
<circle cx="83.2" cy="44.6" r=".47"/>
<circle cx="83.2" cy="91.5" r=".47"/>
<circle cx="88" cy="126.8" r=".47"/>
<circle cx="88" cy="154.9" r=".47"/>
<circle cx="233.8" cy="84.5" r=".47"/>
<circle cx="264.3" cy="108" r=".47"/>
<circle cx="149.1" cy="70.4" r=".47"/>
<circle cx="24.5" cy="77.4" r=".47"/>
<circle cx="36.2" cy="89.2" r=".47"/>
<circle cx="271.4" cy="108" r=".47"/>
<circle cx="59.7" cy="173.7" r=".47"/>
<circle cx="66.8" cy="173.7" r=".47"/>
<circle cx="45.6" cy="185.5" r=".47"/>
<circle cx="59.7" cy="185.5" r=".47"/>
<circle cx="73.8" cy="185.5" r=".47"/>
<circle cx="66.8" cy="185.5" r=".47"/>
<circle cx="73.8" cy="173.7" r=".47"/>
<circle cx="92.7" cy="173.7" r=".47"/>
<circle cx="111.5" cy="126.8" r=".47"/>
<circle cx="130.3" cy="126.8" r=".47"/>
</g>
<path d="M130.3 46.9l.2 .2v.3h.3v.2h.2v.5h.2v.9a2.16 2.16 0 0 1-.4 1.9v.2l-.5 .5M156.2 117.4l.4-.3v-.2l.3-.2h.2a3.5 3.5 0 0 1 3.8 .7" fill="none" stroke="#f00" stroke-width=".23"/>
<path d="M200.8 79.8h4.7M200.8 84.5h4.7M217.3 103.3h4.7v16.4h-4.7v-16.4M226.7 108h4.7v23.5h-4.7v-23.5M43.3 164.3h18.8v18.8h-4.7v-14.1h-14.1v-4.7" fill="none" stroke="#00f" stroke-width=".21" stroke-dasharray=".4 .4 .4 .4 .4 .4 .4 .4" stroke-linecap="butt"/>
<text font-size="4.2" fill="#000080" x="203.2" y="177.8">东元7200MA-5.5KW-CB2</text>
<text font-size="3.3" fill="#000080" x="186.7" y="161.5">2-8同上</text>
<g font-size="2.5" fill="#000080">
<text x="217.3" y="184.8">http://liheming.jimdo.com</text>
<text x="266.7" y="184.8">V1.0</text>
</g>
<text font-size="2.3" fill="#000080" x="120.9" y="112.4">CN1</text>
<g font-size="2.1">
<text x="46.1" y="22.9">1</text>
<text x="113.6" y="22.9">2</text>
<text x="181.1" y="22.9">3</text>
<text x="248.6" y="22.9">4</text>
<text x="14.3" y="42.8">D</text>
<text x="280.1" y="42.8">D</text>
<text x="14.3" y="87.5">C</text>
<text x="280.1" y="87.5">C</text>
<text x="14.3" y="132.1">B</text>
<text x="280.1" y="132.1">B</text>
<text x="31.7" y="173.2">1</text>
<text x="58.6" y="173.2">3</text>
<text x="14.3" y="176.7">A</text>
<text x="37.6" y="174.3">Vin</text>
<text x="46.4" y="179.3" transform="rotate(-90 46.4 179.3)">GND</text>
<text x="49.6" y="174.3">Vout</text>
<text x="197.3" y="175.5">Title</text>
<text x="280.1" y="176.7">A</text>
<text x="45.2" y="185.5" transform="rotate(-90 45.2 185.5)">2</text>
<text x="197.3" y="182.6">Size</text>
<text x="209" y="182.6">Number</text>
<text x="256.1" y="182.6">Revision</text>
<text x="197.3" y="189.6">Date:</text>
<text x="197.3" y="192">File:</text>
<text x="198.5" y="186.1">A4</text>
<text x="207.9" y="189.6">7-Jan-2012</text>
<text x="207.9" y="192">D:\变频器\tu20111110\台湾变频器图纸.ddb</text>
<text x="244.3" y="189.6">Sheet</text>
<text x="244.3" y="192">Drawn By:</text>
<text x="250.9" y="189.6">of</text>
<text x="46.1" y="196.6">1</text>
<text x="113.6" y="196.6">2</text>
<text x="181.1" y="196.6">3</text>
<text x="248.6" y="196.6">4</text>
</g>
<g font-size="2.1" fill="#000080">
<text x="31.5" y="29.2">R64</text>
<text x="43.3" y="29.2">R61</text>
<text x="57.1" y="27.3">U10B</text>
<text x="31.5" y="32.7">5.11K</text>
<text x="43.3" y="32.7">4K7</text>
<text x="73.8" y="31.5">R45</text>
<text x="73.8" y="35.3">10K</text>
<text x="269.1" y="32">D36</text>
<text x="20.5" y="36.7">R60</text>
<text x="20.5" y="38.8">249</text>
<text x="31.2" y="36.9">C61</text>
<text x="43.3" y="36.5">C60</text>
<text x="57.1" y="39.3">C3403</text>
<text x="85.6" y="41.2">D15</text>
<text x="92.6" y="38.8">C36</text>
<text x="219.6" y="41.4">D3</text>
<text x="236.8" y="41.7">R162</text>
<text x="246.2" y="41.7">R161</text>
<text x="135" y="47.8">U1</text>
<text x="236.8" y="44">2K7</text>
<text x="246.2" y="44">2K7</text>
<text x="259.6" y="46.3">Q21</text>
<text x="26.8" y="52.7">R96</text>
<text x="43.3" y="52.7">R65</text>
<text x="57.1" y="50.8">U10A</text>
<text x="132.7" y="50.1">75176B</text>
<text x="149.8" y="51.1">R2</text>
<text x="149.8" y="53.4">2.26K</text>
<text x="26.8" y="56.2">10K</text>
<text x="43.3" y="56.2">4K7</text>
<text x="43.3" y="60">C62</text>
<text x="73.8" y="55">R90</text>
<text x="73.8" y="58.8">10K</text>
<text x="156" y="56.9">Q6</text>
<text x="167.9" y="57.3">R8</text>
<text x="247.9" y="55.7">Q22</text>
<text x="29.9" y="60.2">R77</text>
<text x="29.9" y="62.3">10K</text>
<text x="57.1" y="62.8">C3403</text>
<text x="85.6" y="64.6">D26</text>
<text x="92.6" y="62.3">C66</text>
<text x="167.9" y="61.1">680</text>
<text x="210.2" y="60.2">Q5</text>
<text x="120.6" y="66.3">Q2</text>
<text x="139.7" y="69.1">R4</text>
<text x="153.6" y="66.3">P181</text>
<text x="26.8" y="76.1">R25</text>
<text x="43.3" y="76.1">R24</text>
<text x="57.1" y="74.3">U8C</text>
<text x="118.3" y="75.7">P181</text>
<text x="131" y="76.9">R3</text>
<text x="139.7" y="72.9">680</text>
<text x="149.8" y="74.5">R1</text>
<text x="149.8" y="76.9">5.11K</text>
<text x="198.5" y="72.2">TP1</text>
<text x="207.9" y="76.9">3</text>
<text x="26.8" y="79.7">10K</text>
<text x="29.9" y="83.7">R26</text>
<text x="43.3" y="79.7">4K7</text>
<text x="43.3" y="83.4">C33</text>
<text x="73.8" y="78.5">R32</text>
<text x="73.8" y="82.3">10K</text>
<text x="114.6" y="79.2">R5</text>
<text x="114.6" y="81.5">680</text>
<text x="131" y="79.2">680</text>
<text x="144.6" y="79.2">Q1</text>
<text x="156" y="80.4">Q3</text>
<text x="167.9" y="80.9">R7</text>
<text x="207.9" y="81.5">2</text>
<text x="26.8" y="86">C2810K</text>
<text x="26.8" y="88.4">CAP</text>
<text x="57.1" y="86.3">C3403</text>
<text x="85.6" y="88.2">D10</text>
<text x="92.6" y="85.8">C23</text>
<text x="153.6" y="89.8">P181</text>
<text x="167.9" y="84.6">680</text>
<text x="207.9" y="86.3">1</text>
<text x="213.3" y="88.6">R18</text>
<text x="243.2" y="88.4">D8</text>
<text x="213.3" y="90.9">1K</text>
<text x="217.3" y="93.1">C19</text>
<text x="217.3" y="95.4">100u</text>
<text x="228.9" y="90.9">C18</text>
<text x="250" y="92.6">Q7</text>
<text x="257.3" y="90.3">R17</text>
<text x="257.3" y="94">4K7</text>
<text x="43" y="96.9">Q11</text>
<text x="130.3" y="99.7">R20</text>
<text x="144.4" y="99.7">R19</text>
<text x="160.9" y="97">L2</text>
<text x="198.5" y="99.2">L4</text>
<text x="210.2" y="99.7">R16</text>
<text x="272.1" y="100.3">R15</text>
<text x="26.8" y="102">R33</text>
<text x="26.8" y="105.8">1K</text>
<text x="40.7" y="106.2">P127</text>
<text x="61.9" y="107.2">U8A</text>
<text x="130.3" y="103.4">13K</text>
<text x="144.4" y="103.4">7K5</text>
<text x="210.2" y="103.4">2.26K</text>
<text x="241.6" y="105.1">R14</text>
<text x="241.6" y="107.4">680R</text>
<text x="250" y="104.3">P112A</text>
<text x="272.1" y="102.7">2.26K</text>
<text x="38.6" y="111.4">R42</text>
<text x="61.9" y="110">C3403</text>
<text x="73.8" y="113.7">R36</text>
<text x="85.6" y="114">C39,43</text>
<text x="157.6" y="112.1">U4</text>
<text x="215" y="109.5">D7</text>
<text x="233.8" y="109.5">D6</text>
<text x="264.1" y="112.1">C12</text>
<text x="29.9" y="116.6">R28</text>
<text x="29.9" y="118.9">220K</text>
<text x="38.6" y="115.2">7K5</text>
<text x="61.9" y="119.1">C44</text>
<text x="73.8" y="117.5">1K</text>
<text x="99.7" y="118.6">D14</text>
<text x="155.2" y="114.5">A1701</text>
<text x="193.8" y="114.5">L3</text>
<text x="208.6" y="116.8">R13</text>
<text x="208.6" y="119.1">2K7</text>
<text x="243.2" y="119.1">Q8</text>
<text x="53.4" y="125.9">R39</text>
<text x="62.1" y="125.5">R38</text>
<text x="116.2" y="125.2">L1</text>
<text x="53.4" y="128.3">13K</text>
<text x="62.1" y="129.2">16.8K</text>
<text x="115.9" y="130.9">D5</text>
<text x="153.8" y="130.1">R21</text>
<text x="222" y="128.3">C9</text>
<text x="61.9" y="135.3">U8B</text>
<text x="153.8" y="137.9">Q9</text>
<text x="153.8" y="134">5.11K</text>
<text x="231.4" y="137.3">R155</text>
<text x="38.6" y="139.5">R34</text>
<text x="38.6" y="143.4">7K5</text>
<text x="61.9" y="138.2">C3403</text>
<text x="73.8" y="141.9">R35</text>
<text x="85.6" y="142.2">C34,35</text>
<text x="109.1" y="140.1">C5</text>
<text x="109.1" y="142.4">220u</text>
<text x="130.3" y="139.5">R22</text>
<text x="130.3" y="143.4">11K</text>
<text x="218.4" y="140.1">Q20</text>
<text x="231.4" y="141">5.11k</text>
<text x="29.9" y="144.7">R23</text>
<text x="29.9" y="147.1">220K</text>
<text x="61.9" y="147.3">C22</text>
<text x="73.8" y="145.7">1K</text>
<text x="99.7" y="146.8">D13</text>
<text x="194.5" y="147.3">R157</text>
<text x="194.5" y="149.7">5.11K</text>
<text x="207.9" y="149.5">C89</text>
<text x="53.4" y="154.1">R30</text>
<text x="64.4" y="153.7">R29</text>
<text x="191.4" y="153.7">R154</text>
<text x="53.4" y="156.5">13K</text>
<text x="64.4" y="157.4">16.8K</text>
<text x="191.4" y="157.4">3K9</text>
<text x="62.1" y="170.6">D37</text>
<text x="78.6" y="172.2">L5</text>
<text x="38.6" y="184.9">U14</text>
<text x="66.8" y="182.3">C42</text>
<text x="66.8" y="184.7">33u/25V</text>
<text x="76.2" y="182.3">C96</text>
<text x="95" y="182.3">C38</text>
<text x="38.6" y="187.3">7812</text>
<text x="266.7" y="192">李和明</text>
<text x="269.1" y="189.6">2/2</text>
</g>
<g font-size="2.1" fill="#800000">
<text x="97.8" y="28.7">+5V</text>
<text x="255.2" y="25.2">+24V</text>
<text x="18.5" y="31.1">Ain</text>
<text x="95.5" y="33.5">CPU</text>
<text x="130.6" y="33.5">S-</text>
<text x="140.1" y="33.5">S+</text>
<text x="206" y="34.6">CPU</text>
<text x="239.2" y="34.6">+5V</text>
<text x="124.6" y="40.5">VCC1</text>
<text x="146.5" y="44">VCC1</text>
<text x="97.8" y="52.2">+5V</text>
<text x="18.8" y="54.5">Vin</text>
<text x="95.5" y="56.9">CPU</text>
<text x="180.2" y="59.3">+5V</text>
<text x="189.3" y="59.3">CPU</text>
<text x="226.9" y="59.3">CPU</text>
<text x="180.2" y="63.9">CPU</text>
<text x="151.9" y="71">VCC1</text>
<text x="97.8" y="75.7">+5V</text>
<text x="107" y="73.3">CPU</text>
<text x="17.4" y="78.1">AUX</text>
<text x="95.5" y="80.4">CPU</text>
<text x="180.2" y="82.7">+5V</text>
<text x="112.2" y="88.6">+5V</text>
<text x="127.7" y="88.6">VCC1</text>
<text x="180.2" y="87.5">CPU</text>
<text x="265" y="88.6">+5V</text>
<text x="18.1" y="99.2">+5V</text>
<text x="55.5" y="99.2">D01</text>
<text x="93.4" y="100.3">+5V</text>
<text x="121.1" y="101.5">-15V</text>
<text x="184.6" y="96.9">IP12</text>
<text x="186" y="101.5">A+</text>
<text x="17.6" y="103.9">CPU</text>
<text x="55.5" y="103.9">D0G</text>
<text x="175.4" y="107.4">CPU</text>
<text x="186.5" y="106.2">A-</text>
<text x="17.6" y="113.3">CPU</text>
<text x="274.2" y="108.6">CPU</text>
<text x="100.2" y="115.6">A01</text>
<text x="147" y="119.1">+15V</text>
<text x="170.8" y="115.6">-15V</text>
<text x="175.4" y="116.8">CPU</text>
<text x="184.4" y="118">IG12</text>
<text x="105.2" y="127.4">+5V</text>
<text x="149.6" y="128.5">CPU</text>
<text x="97.8" y="132.1">+5V</text>
<text x="166" y="132.1">+5V</text>
<text x="17.6" y="141.5">CPU</text>
<text x="100.2" y="143.8">A02</text>
<text x="121.6" y="141.5">+5V</text>
<text x="181.8" y="143.8">+24V</text>
<text x="243.7" y="139.1">+5V</text>
<text x="243.7" y="143.8">CPU</text>
<text x="185.3" y="155.5">1</text>
<text x="183.9" y="167.3">SC</text>
<text x="191.9" y="167.3">24V地</text>
<text x="24.2" y="174.3">+15V</text>
<text x="95.5" y="174.3">+12V</text>
</g>
<g font-size="1.9" fill="#000080">
<text x="55" y="30.2">5</text>
<text x="55" y="34.9">6</text>
<text x="66.8" y="32.5">7</text>
<text x="254.9" y="37.3">RELAY2</text>
<text x="132.2" y="42.2" transform="rotate(-90 132.2 42.2)">8</text>
<text x="134.5" y="42.2" transform="rotate(-90 134.5 42.2)">7</text>
<text x="136.9" y="42.2" transform="rotate(-90 136.9 42.2)">6</text>
<text x="139.3" y="42.2" transform="rotate(-90 139.3 42.2)">5</text>
<text x="205.6" y="46.7">RELAY1</text>
<text x="55" y="53.7">3</text>
<text x="55" y="58.3">2</text>
<text x="66.8" y="56.1">1</text>
<text x="132.2" y="56.3" transform="rotate(-90 132.2 56.3)">1</text>
<text x="134.5" y="56.3" transform="rotate(-90 134.5 56.3)">2</text>
<text x="136.9" y="56.3" transform="rotate(-90 136.9 56.3)">3</text>
<text x="139.3" y="56.3" transform="rotate(-90 139.3 56.3)">4</text>
<text x="55" y="77.1">10</text>
<text x="55" y="81.9">9</text>
<text x="66.8" y="79.5">8</text>
<text x="55" y="112.4">3</text>
<text x="151.5" y="108.2" transform="rotate(-180 151.5 108.2)">5</text>
<text x="151.5" y="110.6" transform="rotate(-180 151.5 110.6)">6</text>
<text x="151.5" y="113" transform="rotate(-180 151.5 113)">7</text>
<text x="165.5" y="113" transform="rotate(-180 165.5 113)">2</text>
<text x="165.5" y="110.6" transform="rotate(-180 165.5 110.6)">3</text>
<text x="165.5" y="108.2" transform="rotate(-180 165.5 108.2)">4</text>
<text x="55" y="117.1">2</text>
<text x="66.8" y="114.7">1</text>
<text x="151.5" y="115.2" transform="rotate(-180 151.5 115.2)">8</text>
<text x="165.5" y="115.2" transform="rotate(-180 165.5 115.2)">1</text>
<text x="55" y="140.6">5</text>
<text x="66.8" y="142.9">7</text>
<text x="55" y="145.3">6</text>
</g>
</svg>
